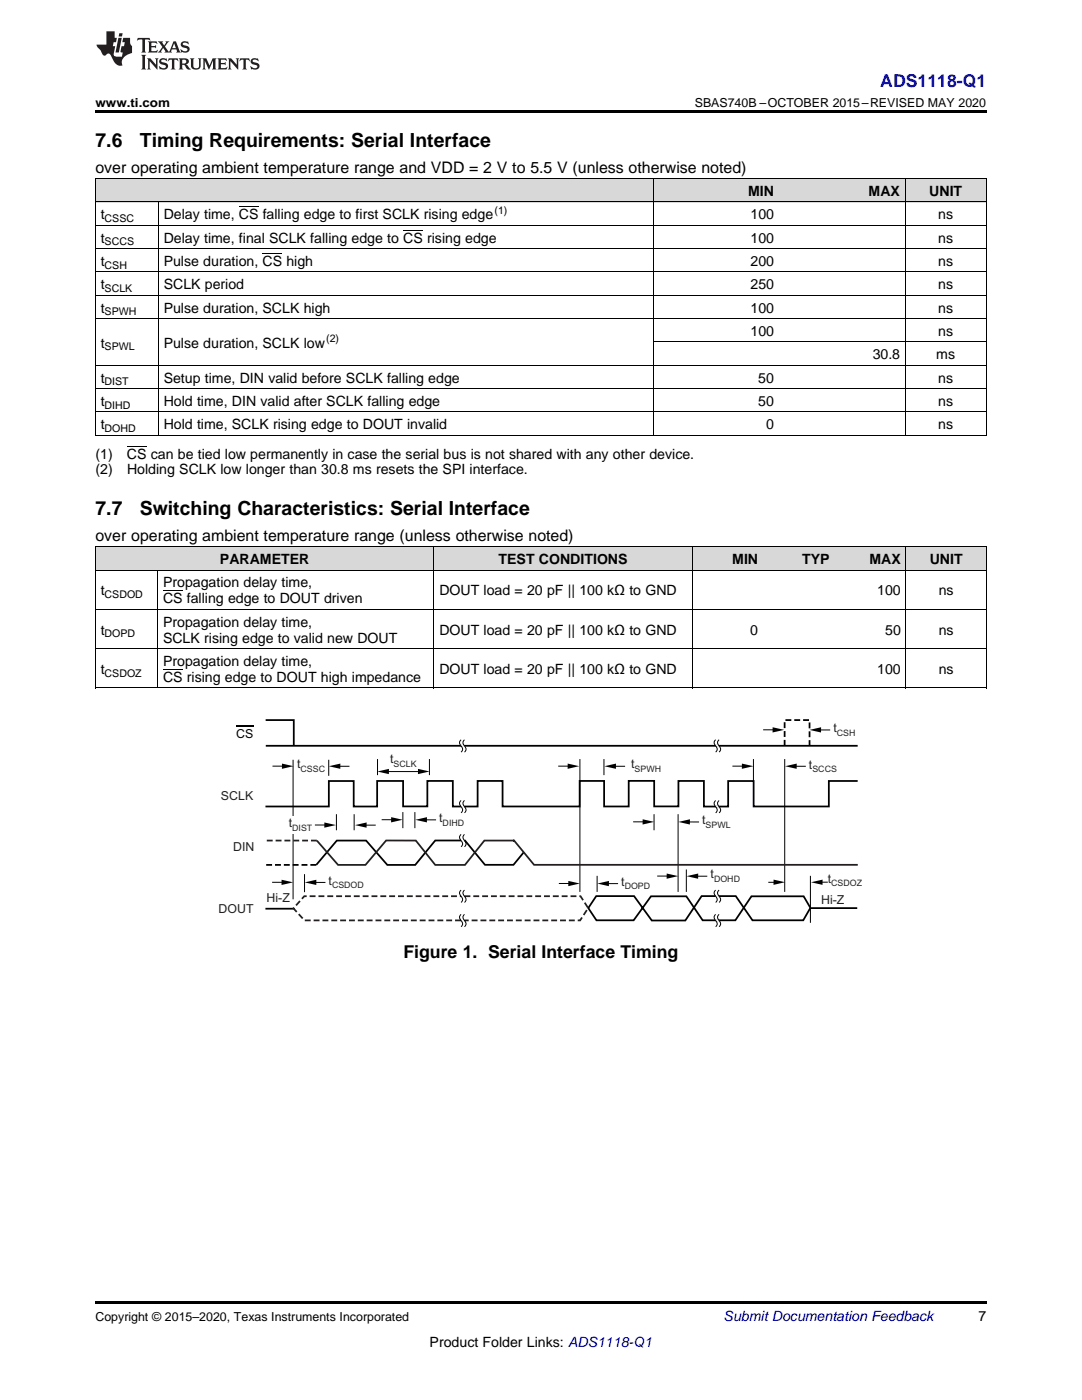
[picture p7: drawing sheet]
<svg xmlns="http://www.w3.org/2000/svg" width="216mm" height="279mm" viewBox="0 0 216 279" stroke-linecap="round" stroke-linejoin="round" font-family="sans-serif">
<g fill="#d8d8d8">
<path d="M19 109.2h12.5v4.6h-12.5z"/>
<path d="M31.5 109.2h55.1v4.6h-55.1z"/>
<path d="M86.6 109.2h51.5v4.6h-51.5z"/>
<path d="M138.1 109.2h14.3v4.6h-14.3z"/>
<path d="M152.4 109.2h14.2v4.6h-14.2z"/>
<path d="M166.6 109.2h14.2v4.6h-14.2z"/>
<path d="M180.8 109.2h16v4.6h-16z"/>
<path d="M19 35.7h12.6v4.7h-12.6z"/>
<path d="M31.6 35.7h98.8v4.7h-98.8z"/>
<path d="M130.4 35.7h25.1v4.7h-25.1z"/>
<path d="M155.5 35.7h25.2v4.7h-25.2z"/>
<path d="M180.7 35.7h16.1v4.7h-16.1z"/>
</g>
<path d="M19 259.7h177.8v.5h-177.8z" fill="#000"/>
<path d="M47.1 144.9h3.5" fill="none" stroke="#000" stroke-width=".25"/>
<path d="M53 143.7h5.6v5.1M53 148.8h118.1M171.1 155.9h-5.7v5.1h-15v-5.1h-5.1v5.1h-4.8v-5.1h-5.1v5h-4.9v-5.1h-5v5.2h-5v-5.1h-4.8v5.1h-15.4v-5.1h-5v5.1h-2.6M53 161h12.6v-5.1h5v5.1h4.7v-5.1h5.1v5h4.9v-5h5.1v5.1h1.6M92 167.7h-5.2l-3.9 4.9h-5.6l-4.2-4.8h-5.9l-4.1 4.8M92.7 167.7l4.1 4.9h5.7l2-2.5M142.8 178.8h-2.8l-3.3 4.9h-6.6l-3.6-4.9h-7.5l-1.6 2.4 1.6 2.5h7.4l3.5-4.8h7.1l3.2 4.8h6.5l3.2-4.8h10.5l1.3 2.2M143.5 178.8h3.3l3.3 4.9h10.2l1.4-2.5h9.4M53 181.4h5.6" fill="none" stroke="#000" stroke-width=".35"/>
<path d="M156.6 148.8v-5.1h4.9v5.1M63.1 172.6h-10.1" fill="none" stroke="#000" stroke-width=".35" stroke-dasharray="1.2 .6" stroke-linecap="butt"/>
<g fill="none" stroke="#000" stroke-width=".2">
<path d="M54.4 152.9h2.8M58.5 151.6v27.9M65.6 151.6v3.2M67 152.9h2.7M75.3 151.5v3.2M77 154h7.1M85.7 151.5v3.2M111.4 152.9h2.8M115.7 151.5v26.5M120.5 151.5v3.2M122 152.9h2.7M146.1 152.9h2.9"/>
<path d="M150.3 151.5v4.4M156.6 151.5v26.5M158.1 152.9h2.7M62.8 164.6l2.8 .1M67.1 162.5v3.2M70.7 162.5v3.2M72.2 164.7h2.8M76.2 163.6h2.8M80.4 162.1v3.2M82.8 162.1v3.2M84.3 163.6h2.7M111.5 176.3h2.8"/>
<path d="M119.1 174.8v3.2M120.6 176.3h2.7M126.3 164h2.8M130.5 162.5v3.2M131.1 174.8h2.8M135.3 162.5v15.5M136.7 164h2.8M137 173.5v4.5M138.4 174.9h2.7M153.3 176.1h1.9M161.7 174.8v9.4"/>
</g>
<g fill="#000">
<path d="M56.3 152.4l2.3 .5-2.3 .5zM65.6 152.9l2.3-.5v1zM75.3 154l2.3-.6v1.1zM83.4 153.4l2.3 .6-2.3 .5zM113.3 152.4l2.3 .5-2.3 .5zM120.6 152.9l2.3-.5v1zM148 152.4l2.3 .5-2.3 .5zM156.7 152.9l2.3-.5v1zM64.7 164.1l2.3 .6-2.3 .5zM70.8 164.7l2.4-.6-.1 1.1zM78.1 163.1l2.3 .5-2.4 .5zM82.9 163.6l2.3-.5v1z"/>
<path d="M113.4 175.8l2.3 .5-2.3 .6zM119.2 176.3l2.3-.5v1.1zM128.2 163.5l2.3 .5-2.3 .6zM133 174.3l2.3 .5-2.3 .6zM135.4 164l2.3-.5v1.1zM137 174.9l2.3-.6v1.1zM154.4 175.5l2.3 .6-2.4 .5z"/>
</g>
<path d="M91.8 148.6h.7l.3 .5h-.6z" fill-rule="evenodd" fill="#fff"/>
<path d="M92 147.6a.76 .76 0 0 0 0 1.3 .76 .76 0 0 1 0 1.2M92 159.8a.76 .76 0 0 0 0 1.2 .76 .76 0 0 1 0 1.2M92.7 147.6a.76 .76 0 0 0 0 1.3 .76 .76 0 0 1 0 1.2M92.7 159.8a.76 .76 0 0 0 0 1.2 .76 .76 0 0 1 0 1.2M92 166.5a.76 .76 0 0 0 0 1.3 .76 .76 0 0 1 0 1.2M92.7 166.5a.76 .76 0 0 0 0 1.3 .76 .76 0 0 1 0 1.2" fill="none" stroke="#000" stroke-width=".2"/>
<path d="M143.2 177.7h.7l.4 .5h-.7z" fill-rule="evenodd" fill="#fff"/>
<path d="M142.8 177.6a.76 .76 0 0 0 0 1.3 .76 .76 0 0 1 0 1.2M143.5 177.6a.76 .76 0 0 0 0 1.3 .76 .76 0 0 1 0 1.2" fill="none" stroke="#000" stroke-width=".2"/>
<path d="M142.6 183.4h.7l.3 .5h-.6z" fill-rule="evenodd" fill="#fff"/>
<path d="M142.8 182.5a.76 .76 0 0 0 0 1.2 .76 .76 0 0 1 0 1.3M143.5 182.5a.76 .76 0 0 0 0 1.2 .76 .76 0 0 1 0 1.3" fill="none" stroke="#000" stroke-width=".2"/>
<path d="M142.6 160.7h.7l.3 .5h-.6z" fill-rule="evenodd" fill="#fff"/>
<path d="M142.8 159.8a.76 .76 0 0 0 0 1.2 .76 .76 0 0 1 0 1.2M143.5 159.8a.76 .76 0 0 0 0 1.2 .76 .76 0 0 1 0 1.2" fill="none" stroke="#000" stroke-width=".2"/>
<path d="M142.6 148.6h.7l.3 .5h-.6z" fill-rule="evenodd" fill="#fff"/>
<path d="M142.8 147.6a.76 .76 0 0 0 0 1.3 .76 .76 0 0 1 0 1.2M143.5 147.6a.76 .76 0 0 0 0 1.3 .76 .76 0 0 1 0 1.2M152.3 145.7h2.8M162.9 145.7h2.8M54.3 176.1h2.8M60.8 174.5v3.5M62.2 176.1h2.7" fill="none" stroke="#000" stroke-width=".2"/>
<path d="M92.7 178.9h23.1l1.6 2.3-1.6 2.5h-23.1M92 183.7h-31.2l-2.2-2.4 2.1-2.4h31.3" fill="none" stroke="#231f20" stroke-width=".35" stroke-dasharray="1.2 .6" stroke-linecap="butt"/>
<path d="M154.2 145.1l2.3 .6-2.3 .5zM161.5 145.7l2.3-.6v1.1zM56.2 175.6l2.3 .5-2.3 .5zM60.8 176.1l2.3-.5v1z" fill="#000"/>
<path d="M56.9 162.9h4.5v3.6h-4.5z" fill-rule="evenodd" fill="#fff"/>
<path d="M63.2 167.8l4.3 4.8h5.4l4.1-4.9 6 .1 3.8 4.8h6l3.8-4.8h6l-.1-.1 4.1 4.9h64.6" fill="none" stroke="#231f20" stroke-width=".35"/>
<path d="M63.2 167.8h-10.1" fill="none" stroke="#231f20" stroke-width=".35" stroke-dasharray="1.2 .6" stroke-linecap="butt"/>
<g fill="none" stroke="#000" stroke-width=".2">
<path d="M19 35.6h177.8M19.1 35.7v51.2M130.3 35.7v51.2M180.6 35.7v51.2M196.8 35.7v51.2M19 58.9h177.8M19 54.3h177.8M19 49.6h177.8M19 45h177.8M19 40.3h177.8M31.6 40.3v46.6M19 77.6h177.8"/>
<path d="M19 72.9h177.8M19 63.6h177.8M130.4 68.2h66.4M19 86.9h177.8M19 82.2h177.8M19 109.1h177.8v28.2M19 113.8h177.8M19.1 109.1v28.2M31.4 113.8v23.5M86.6 109.1v28.2M138.1 109.1v28.2M180.8 109.1v28.2"/>
<path d="M19 137.3h177.8M19 129.5h177.8M19 121.6h177.8M92 177.6a.76 .76 0 0 0 0 1.3 .76 .76 0 0 1 0 1.2M92.7 177.6a.76 .76 0 0 0 0 1.3 .76 .76 0 0 1 0 1.2M163.3 176.1h1.9M92 182.5a.76 .76 0 0 0 0 1.2 .76 .76 0 0 1 0 1.3M92.7 182.5a.76 .76 0 0 0 0 1.2 .76 .76 0 0 1 0 1.3"/>
</g>
<path d="M161.8 176.1l2.3-.6v1.1z" fill="#000"/>
<path d="M19 22h177.8v.5h-177.8zM19 86.9h.2zM130.3 86.9h.1zM180.6 86.9h.1zM196.7 86.9h.1zM19 137.3h.2zM86.5 137.3h.1zM138 137.3h.1zM180.7 137.3h.1zM196.7 137.3h.1z" fill="#000"/>
<g fill="#231f20">
<path d="M27.5 7.6l-.1 .5 .4-.2h.6v.1v2.1l-.2 .4h1l-.3-.4v-2.1l.1-.1h.5l.5 .2-.2-.5zM29.5 8.3l.2 .3v1.5l-.2 .4h1.8l.2-.6a1.04 1.04 0 0 1-1.3 .2v-.7h.6l.3 .2v-.6l-.3 .2h-.6v-.6l.8-.1 .4 .3-.2-.5zM31.5 8.3l.9 1.1-.9 1.1h.8l-.2-.2 .5-.7 .4 .7-.2 .2h1.5l-.1-.2 .1-.4h.9l.1 .4-.2 .2h1l-.3-.3-.7-1.9h-.5l-.9 2-.8-1 .9-1h-.8l.1 .3-.3 .5-.4-.6 .2-.2zM34.7 8.6l.4 1h-.7zM36.3 8.4a.63 .63 0 0 0-.2 .7 .63 .63 0 0 0 .6 .4l.6 .2 .1 .2a.75 .75 0 0 1-.7 .4 .75 .75 0 0 1-.6-.5l.1 .7 .1-.1a1.11 1.11 0 0 0 1.5-.6 1.13 1.13 0 0 0-1.2-.8l-.1-.4a1.04 1.04 0 0 1 1.2 .2l-.2-.5-.1 .1-.5-.2zM28.2 10.9l.2 .4v2.2l-.2 .4h1l-.3-.4v-2.2l.3-.4zM29.3 11.6l.3 .4v1.5l-.3 .4h.8l-.2-.4v-1.3l1.5 1.7v-1.9l.2-.4h-.7l.2 .4v.9l-1.1-1.3zM32 11.8a.62 .62 0 0 0-.2 .7 .62 .62 0 0 0 .6 .4l.6 .1 .1 .3a.76 .76 0 0 1-.7 .3 .76 .76 0 0 1-.6-.4l.1 .7 .1-.1a1.11 1.11 0 0 0 1.5-.6 1.13 1.13 0 0 0-1.2-.8l-.1-.4a1.04 1.04 0 0 1 1.2 .2l-.2-.6-.1 .1-.5-.1zM33.7 11.6l-.2 .6a.61 .61 0 0 1 .8-.3v1.6l-.2 .4h.9l-.2-.4v-1.6a.63 .63 0 0 1 .8 .3l-.2-.6zM35.6 11.6l.3 .4v1.5l-.3 .4h1l-.2-.2v-.8l.5 .2a.76 .76 0 0 0 1.2 .7l-1-1a.58 .58 0 0 0 .6-.5 .58 .58 0 0 0-.5-.6zM36.4 11.9h.1a.45 .45 0 0 1 .5 .1 .45 .45 0 0 1 .1 .5l-.7 .2zM37.9 11.6l.2 .2a2.17 2.17 0 0 0 .3 1.9 .99 .99 0 0 0 1.6-.6v-1.1l.2-.4h-.7l.2 .2a1.92 1.92 0 0 1-.2 1.8 .6 .6 0 0 1-.9-.5v-1.1l.2-.4zM40.4 11.6l.2 .4v1.5l-.2 .4h.7l-.2-.4v-1.4l.8 1.8 .8-1.8v1.4l-.2 .4h.9l-.2-.4v-1.5l.2-.4h-.8l-.6 1.5-.6-1.5zM43.4 11.6l.2 .4v1.5l-.2 .4h1.8l.2-.6a1.04 1.04 0 0 1-1.3 .1v-.6h.5l.4 .2v-.6l-.4 .2h-.5v-.7h.8l.3 .3-.1-.6zM45.5 11.6l.2 .4v1.5l-.2 .4h.7l-.2-.4v-1.3l1.5 1.7v-1.9l.2-.4h-.7l.2 .4v.9l-1.1-1.3zM47.9 11.6l-.1 .6a.61 .61 0 0 1 .8-.3v1.6l-.3 .4h1l-.3-.4 .1-1.6a.63 .63 0 0 1 .7 .3l-.1-.6zM50.2 11.8a.62 .62 0 0 0-.2 .7 .62 .62 0 0 0 .6 .4l.6 .1 .2 .3a.76 .76 0 0 1-.8 .3 .76 .76 0 0 1-.6-.4l.1 .7 .2-.1a1.11 1.11 0 0 0 1.5-.6 1.13 1.13 0 0 0-1.3-.8l-.1-.4a1.04 1.04 0 0 1 1.2 .2l-.1-.6-.2 .1-.5-.1z"/>
<path d="M21.2 6.3v2.6h-1.9l.1 .4 .7 .9a.91 .91 0 0 0 1 .8 .56 .56 0 0 1 .5-.3 .56 .56 0 0 1 .5 .3l.4 .8a1.53 1.53 0 0 0 1.9 1.2 1.54 1.54 0 0 1 1-2.1l.9-.3v-1.4a1.52 1.52 0 0 1-.3-1.6h-1.4l-.2 .8h.5l-.2 .8h-.4l-.2 1v.2l.4 .1-.2 .8a1.93 1.93 0 0 1-1.6-.3l.3-1.8h-.5l.2-.8h.4l.2-.8h-.4v-1.3zM23.6 7.6l-.6 2.9h.7l.6-2.9zM23.8 6.6l-.1 .7h.6l.2-.7z"/>
</g>
<path d="M47.7 41.3h3.9M52.4 50.6h3.9M80.5 45.9h3.9M25.3 89h3.9M32.5 117.9h3.9M32.5 133.6h3.9" fill="none" stroke="#000" stroke-width=".2"/>
<g font-size="3.9">
<text x="19" y="29.3">7.6</text>
<text x="27.9" y="29.3">Timing Requirements: Serial Interface</text>
<text x="19" y="102.8">7.7</text>
<text x="27.9" y="102.8">Switching Characteristics: Serial Interface</text>
</g>
<text font-size="3.5" fill="#00f" x="175.6" y="17.3">ADS1118-Q1</text>
<text font-size="3.5" x="80.5" y="191.1">Figure 1. Serial Interface Timing</text>
<g font-size="3.2">
<text x="19" y="34.4">over operating ambient temperature range and VDD = 2 V to 5.5 V (unless otherwise noted)</text>
<text x="19" y="107.9">over operating ambient temperature range (unless otherwise noted)</text>
</g>
<g font-size="2.8">
<text x="149.3" y="39.1">MIN</text>
<text x="173.3" y="39.1">MAX</text>
<text x="185.4" y="39.1">UNIT</text>
<text x="20.1" y="43.7">t</text>
<text x="32.7" y="43.7">Delay time, CS falling edge to first SCLK rising edge</text>
<text x="149.8" y="43.7">100</text>
<text x="187.2" y="43.7">ns</text>
<text x="20.1" y="48.4">t</text>
<text x="20.1" y="53.1">t</text>
<text x="32.7" y="48.4">Delay time, final SCLK falling edge to CS rising edge</text>
<text x="32.7" y="53.1">Pulse duration, CS high</text>
<text x="149.8" y="48.4">100</text>
<text x="149.8" y="53.1">200</text>
<text x="187.2" y="48.4">ns</text>
<text x="187.2" y="53.1">ns</text>
<text x="20.1" y="57.7">t</text>
<text x="32.7" y="57.7">SCLK period</text>
<text x="149.8" y="57.7">250</text>
<text x="187.2" y="57.7">ns</text>
<text x="20.1" y="62.4">t</text>
<text x="32.7" y="62.4">Pulse duration, SCLK high</text>
<text x="149.8" y="62.4">100</text>
<text x="187.2" y="62.4">ns</text>
<text x="20.1" y="69.4">t</text>
<text x="32.7" y="69.4">Pulse duration, SCLK low</text>
<text x="149.8" y="67">100</text>
<text x="174.1" y="71.7">30.8</text>
<text x="186.8" y="71.7">ms</text>
<text x="187.2" y="67">ns</text>
<text x="20.1" y="76.3">t</text>
<text x="32.7" y="76.3">Setup time, DIN valid before SCLK falling edge</text>
<text x="151.3" y="76.3">50</text>
<text x="187.2" y="76.3">ns</text>
<text x="20.1" y="81">t</text>
<text x="32.7" y="81">Hold time, DIN valid after SCLK falling edge</text>
<text x="151.3" y="81">50</text>
<text x="187.2" y="81">ns</text>
<text x="20.1" y="85.7">t</text>
<text x="32.7" y="85.7">Hold time, SCLK rising edge to DOUT invalid</text>
<text x="152.9" y="85.7">0</text>
<text x="187.2" y="85.7">ns</text>
<text x="19" y="91.5">(1)</text>
<text x="19" y="94.7">(2)</text>
<text x="25.3" y="91.5">CS can be tied low permanently in case the serial bus is not shared with any other device.</text>
<text x="25.4" y="94.7">Holding SCLK low longer than 30.8 ms resets the SPI interface.</text>
<text x="43.9" y="112.6">PARAMETER</text>
<text x="99.5" y="112.6">TEST CONDITIONS</text>
<text x="146.1" y="112.6">MIN</text>
<text x="160.1" y="112.6">TYP</text>
<text x="173.5" y="112.6">MAX</text>
<text x="185.5" y="112.6">UNIT</text>
<text x="20.1" y="118.8">t</text>
<text x="32.5" y="117.2">Propagation delay time,</text>
<text x="87.7" y="118.8">DOUT load = 20 pF || 100 kΩ to GND</text>
<text x="175" y="118.8">100</text>
<text x="187.3" y="118.8">ns</text>
<text x="32.5" y="120.4">CS falling edge to DOUT driven</text>
<text x="32.5" y="125.1">Propagation delay time,</text>
<text x="20.1" y="126.6">t</text>
<text x="32.5" y="128.2">SCLK rising edge to valid new DOUT</text>
<text x="87.7" y="126.6">DOUT load = 20 pF || 100 kΩ to GND</text>
<text x="149.7" y="126.6">0</text>
<text x="176.6" y="126.6">50</text>
<text x="187.3" y="126.6">ns</text>
<text x="20.1" y="134.5">t</text>
<text x="32.5" y="132.9">Propagation delay time,</text>
<text x="32.5" y="136.1">CS rising edge to DOUT high impedance</text>
<text x="87.7" y="134.5">DOUT load = 20 pF || 100 kΩ to GND</text>
<text x="175" y="134.5">100</text>
<text x="187.3" y="134.5">ns</text>
<text x="195.3" y="263.6">7</text>
<text x="85.7" y="268.9">Product Folder Links: ADS1118-Q1</text>
</g>
<text font-size="2.8" fill="#0000c8" x="144.4" y="263.6">Submit Documentation Feedback</text>
<g font-size="2.5">
<text x="19" y="21.4">www.ti.com</text>
<text x="138.6" y="21.4">SBAS740B –OCTOBER 2015–REVISED MAY 2020</text>
<text x="47.1" y="147.3">CS</text>
<text x="19" y="263.6">Copyright © 2015–2020, Texas Instruments Incorporated</text>
</g>
<g font-size="2.5" fill="#231f20">
<text x="166.3" y="146.1">t</text>
<text x="59.3" y="153.3">t</text>
<text x="77.8" y="152.3">t</text>
<text x="126" y="153.3">t</text>
<text x="161.4" y="153.4">t</text>
<text x="44.1" y="159.6">SCLK</text>
<text x="57.6" y="165.1">t</text>
<text x="87.6" y="164.1">t</text>
<text x="140.1" y="164.5">t</text>
<text x="46.5" y="169.9">DIN</text>
<text x="65.6" y="176.6">t</text>
<text x="124" y="176.8">t</text>
<text x="141.8" y="175.3">t</text>
<text x="165.2" y="176.2">t</text>
<text x="43.6" y="182.3">DOUT</text>
<text x="53.2" y="180">Hi-Z</text>
<text x="163.9" y="180.5">Hi-Z</text>
</g>
<g font-size="2.1">
<text x="20.9" y="44.3">CSSC</text>
<text x="98.7" y="42.6">(1)</text>
<text x="20.9" y="49">SCCS</text>
<text x="20.9" y="53.6">CSH</text>
<text x="20.9" y="58.3">SCLK</text>
<text x="20.9" y="62.9">SPWH</text>
<text x="20.9" y="69.9">SPWL</text>
<text x="65.1" y="68.2">(2)</text>
<text x="20.9" y="76.9">DIST</text>
<text x="20.9" y="81.6">DIHD</text>
<text x="20.9" y="86.2">DOHD</text>
<text x="20.9" y="119.4">CSDOD</text>
<text x="20.9" y="127.2">DOPD</text>
<text x="20.9" y="135">CSDOZ</text>
</g>
<g font-size="1.8" fill="#231f20">
<text x="167" y="146.8">CSH</text>
<text x="60" y="154">CSSC</text>
<text x="78.5" y="153">SCLK</text>
<text x="126.6" y="154">SPWH</text>
<text x="162.1" y="154.1">SCCS</text>
<text x="58.3" y="165.8">DIST</text>
<text x="88.3" y="164.8">DIHD</text>
<text x="140.8" y="165.2">SPWL</text>
<text x="66.2" y="177.3">CSDOD</text>
<text x="124.6" y="177.5">DOPD</text>
<text x="142.5" y="176">DOHD</text>
<text x="165.9" y="176.9">CSDOZ</text>
</g>
</svg>
